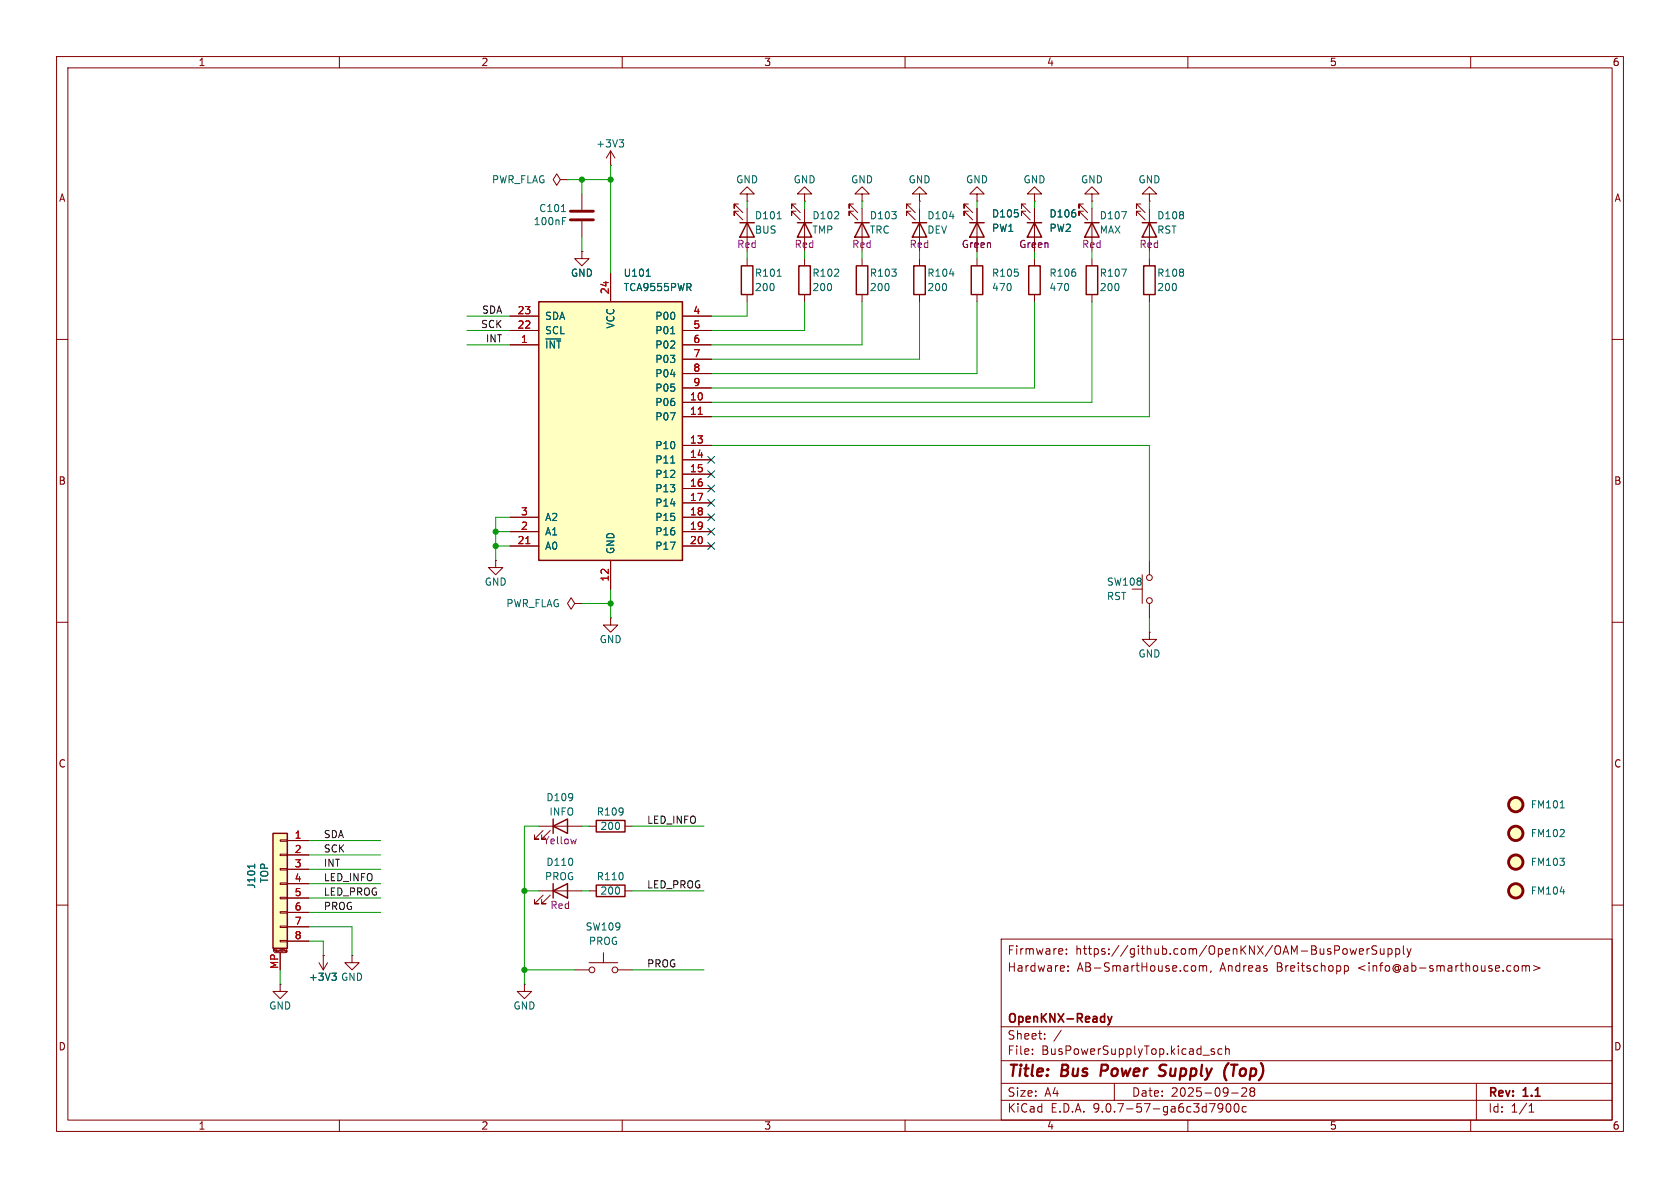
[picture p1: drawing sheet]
<svg xmlns="http://www.w3.org/2000/svg" width="297mm" height="210mm" viewBox="0 0 297 210" stroke-linecap="round" stroke-linejoin="round" font-family="sans-serif">
<g fill="none" stroke="#840000" stroke-width=".18">
<path d="M10 10h277v190h-277zM12 12h273v186h-273zM60 10v2M110 10v2M160 10v2M210 10v2M260 10v2M107.9 29.2h.1M107.9 26.7l-.7 1.2M107.9 26.7l.8 1.2M107.9 26.7v2.5M130.6 36.1h-.8v.7v-.7l1.5 1.5"/>
<path d="M130.6 37.3h-.8v.8v-.8l1.5 1.6M132.1 34.3h1.2l-1.2-1.3-1.3 1.3h1.3v1.3M132.1 35.6h.1M132.1 36.8v7.7M140.7 36.1h-.7v.7v-.7l1.5 1.5M140.7 37.3h-.7v.8v-.8l1.5 1.6M142.2 34.3h1.3l-1.3-1.3-1.2 1.3h1.2v1.3M142.2 35.6h.1M142.2 36.8v7.7M150.9 36.1h-.8v.7v-.7l1.5 1.5M150.9 37.3h-.8v.8v-.8l1.5 1.6M152.4 34.3h1.3l-1.3-1.3-1.3 1.3h1.3v1.3"/>
<path d="M152.4 35.6h.1M152.4 36.8v7.7M161 36.1h-.7v.7v-.7l1.5 1.5M161 37.3h-.7v.8v-.8l1.5 1.6M162.6 34.3h1.2l-1.2-1.3-1.3 1.3h1.3v1.3M162.6 35.6h.1M162.6 36.8v7.7M182.9 34.3h1.2l-1.2-1.3-1.3 1.3h1.3v1.3M182.9 35.6h.1M102.9 44.5v1.2h1.2l-1.2 1.3-1.3-1.3h1.3M102.9 44.5h.1M152.4 45.7v1.3"/>
<path d="M152.4 52.1v1.2M162.6 45.7v1.3M162.6 52.1v1.2M193 45.7v1.3M193 52.1v1.2M203.2 45.7v1.3M203.2 52.1v1.2M10 60h2M285 60h2M87.6 99.1v1.2h1.3l-1.3 1.3-1.2-1.3h1.2M87.6 99.1h.1M10 110h2"/>
<path d="M101.6 106.7l-.6-1-.7 1 .7 1 .6-1h1.3M102.9 106.7h.1M107.9 109.2v1.3h1.3l-1.3 1.3-1.2-1.3h1.2M107.9 109.2h.1M203.2 111.8v1.2h1.3l-1.3 1.3-1.3-1.3h1.3M203.2 111.8h.1M285 110h2M95.2 146.1h7.7M96 146.8l-1.5 1.5h.7h-.7v-.7M97.3 146.8l-1.5 1.5h.7h-.7v-.7M104.1 146.1h1.3M110.5 146.1h1.3"/>
<path d="M10 160h2M177 166h108v32h-108zM187.8 167.8l.1 .3-.7 .1M188.5 168.6v.1M188.5 167.8v.1M188.8 171.6v.1M188.8 170.8v.1M211.1 170.7l.3 .3v.4l-.3 .3M212 170.8l.5-.1 .2 .2M212 170.7v1M212.7 170.9l.2-.2 .3 .1 .1 .9M212.7 170.9v.8"/>
<path d="M214.1 171.6l-.1 .3M237.7 170.8l.4-.1 .3 .3v.4l-.2 .2h-.5M237.7 170.7v1.5M239.8 167.7l-.3 1-.3-.7-.2 .7M240.3 168.2l.7-.1v-.3l-.5-.1-.2 .2 .1 .7h.6M241.7 167.7v1M242.1 167.7l-.3 .1-.1 .2M243.4 167.3l-.6-.1-.2 .1v.5l.6 .3 .2 .3-.3 .3-.6-.1M244 167.7l.1 .9 .4 .1 .2-.1M244.7 167.7v1M245.4 167.8l.4-.1 .3 .3v.4l-.1 .2h-.6M245.4 167.7v1.5"/>
<path d="M246.7 167.8l.5-.1 .3 .3v.4l-.2 .2h-.6M246.7 167.7v1.5M248.1 167.2v1.3l.2 .2M248.7 167.7l.4 1M249.1 168.7l-.1 .4-.3 .1M249.5 167.7l-.4 1M267.8 170.8l.4-.1 .3 .3v.4l-.3 .3-.4-.1-.1-.2v-.4zM269.1 170.8l.4-.1 .2 .2M269.1 170.7v1M269.7 170.9l.3-.2 .3 .1 .1 .9M269.7 170.9v.8M271.1 170.7l1.1 .4-1.1 .5"/>
<path d="M285 160h2M60 198v2M110 198v2M160 198v2M177 194.5h108M177 191.5h108M177 187.5h108M177 181.5h108M182.5 186.3v.1M182.5 185.5v.1M184.7 183.6v.1M184.7 182.8v.1"/>
<path d="M187.6 182.1l-1.3 2M197 191.5v3M210 198v2M214.7 185.5l-.4-.1-.2 .2 .1 .2 .5 .2v.3h-.6M216 185.5l-.4-.1-.3 .3v.4l.2 .2h.5M216.2 195.7l-.3 .3h-.3l-.3-.3 .2-.5 .4-.1 .2 .1a.99 .99 0 0 1-.4 1.4h-.2M216.7 185.5l.2-.1 .3 .1 .1 .9M216.7 184.9v1.5M216.9 195.2l.2-.1a.81 .81 0 0 1 .6 .6 .81 .81 0 0 1-.3 .8l-.2 .1a.81 .81 0 0 1-.3-1.4zM217.7 193.2h1.2M218.3 195.2l.2-.1a.81 .81 0 0 1 .6 .6 .81 .81 0 0 1-.3 .8l-.1 .1a.81 .81 0 0 1-.4-1.4zM220.3 192.4v.5l-.8 .9h.9"/>
<path d="M220.3 195.7l-.4-.1-.3 .3v.4l.1 .2h.6M221 192.4v.3l.2 .2M221.2 192.9l-.2 .3v.5l.2 .1 .5-.1 .1-.2-.1-.4-.2-.2M221.2 192.9h.3M221.7 192.4l.1 .3-.3 .2M260 198v2M261 191.5v6.5M270.3 196.6h.9M270.3 195.5l.4-.4v1.5"/>
</g>
<path d="M194.8 188.2l-.3 2M205.9 190a.85 .85 0 0 1-1.1 .1M205.9 188.2l-.6 .1a.46 .46 0 0 0-.3 .5 .46 .46 0 0 0 .3 .4l.6 .2M217.2 187.9l-.1 .1M217.6 188.2h1.2M218.2 188.2l-.2 2" fill="none" stroke="#840000" stroke-width=".4"/>
<path d="M195.8 179.7l.4 1M196.6 179.7l-.4 1M196.2 180.7l-.1 .3-.3 .2" fill="none" stroke="#840000" stroke-width=".3"/>
<g fill="none" stroke="#840000" stroke-width=".25">
<path d="M130.8 39.4h2.5M132.1 39.4l1.2 2.5h-2.5zM141 39.4h2.5M142.2 39.4l1.3 2.5h-2.5zM151.1 39.4h2.6M152.4 39.4l1.3 2.5h-2.6zM161.3 39.4h2.5M162.6 39.4l1.2 2.5h-2.5zM151.4 47h2v5.1h-2zM161.5 47h2.1v5.1h-2.1zM192 47h2.1v5.1h-2.1zM202.2 47h2v5.1h-2z"/>
<path d="M97.8 146.1l2.5-1.3v2.5zM97.8 144.8v2.5M105.4 145h5.1v2.1h-5.1z"/>
</g>
<path d="M109.5 24.7h.7l-.4 .5M110 25.2l.2 .2v.3l-.2 .3M137.4 38.7h.7M167.9 38.3h.8M167.9 48.4h.8M198.3 47.6h.8l-.5 1.2M275.8 142.8h.7" fill="none" stroke="#006464" stroke-width=".18"/>
<path d="M101.9 148.3l-.3 .9" fill="none" stroke="#840084" stroke-width=".18"/>
<g fill="#ffffc2" stroke="#ffffc2" stroke-width=".18">
<circle cx="268" cy="147.3" r="1.27"/>
<circle cx="268" cy="142.2" r="1.27"/>
<circle cx="268" cy="152.4" r="1.27"/>
</g>
<g fill="none" stroke="#840000" stroke-width=".51">
<circle cx="268" cy="147.3" r="1.27"/>
<circle cx="268" cy="142.2" r="1.27"/>
<circle cx="268" cy="152.4" r="1.27"/>
</g>
<path d="M95.2 53.3h25.4v45.8h-25.4z" fill="#ffffc2"/>
<path d="M95.2 53.3h25.4v45.8h-25.4zM131.1 47h2v5.1h-2zM141.2 47h2.1v5.1h-2.1zM97.8 157.5l2.5-1.3v2.6zM97.8 156.2v2.6M105.4 156.5h5.1v2h-5.1z" fill="none" stroke="#840000" stroke-width=".25"/>
<g fill="none" stroke="#840000" stroke-width=".18">
<path d="M99.1 31.8l-.7-1.1-.6 1.1 .6 1 .7-1h1.2M100.3 31.8h.1M102.9 34.3v2.8M102.9 39.1v2.8M203.2 34.3h1.3l-1.3-1.3-1.3 1.3h1.3v1.3M203.2 35.6h.1M90.2 55.9h5M90.2 58.4h5M107.9 48.3v5M120.6 55.9h5.1M120.6 58.4h5.1M132.1 45.7v1.3"/>
<path d="M132.1 52.1v1.2M142.2 45.7v1.3M142.2 52.1v1.2M90.2 61h5M120.6 61h5.1M120.6 63.5h5.1M120.6 66h5.1M120.6 68.6h5.1M120.6 71.1h5.1M120.6 73.7h5.1M120.6 78.7h5.1M90.2 91.4h5"/>
<path d="M90.2 94h5M90.2 96.5h5M107.9 99.1v5M120.6 91.4h5.1M120.6 94h5.1M120.6 96.5h5.1M120.6 81.3h5.1M120.6 83.8h5.1M120.6 86.4h5.1M120.6 88.9h5.1M95.2 157.5h7.7M96 158.2l-1.5 1.6h.7h-.7v-.8"/>
<path d="M97.3 158.2l-1.5 1.6h.7h-.7v-.8M104.1 157.5h1.3M110.5 157.5h1.3M92.7 174v1.3h1.3l-1.3 1.2-1.3-1.2h1.3M92.7 174h.1M101.6 171.5h2.5M104.1 170.2h5.1M106.7 168.4v1.8M109.2 171.5h2.6"/>
<circle cx="104.6" cy="171.5" r=".51"/>
<circle cx="108.7" cy="171.5" r=".51"/>
</g>
<path d="M123.4 73.2h.8M93 96.1h.7" fill="none" stroke="#a90000" stroke-width=".18"/>
<path d="M99.3 37.4h.7M99.4 39.1h.5M99.4 38.5h.6M114.2 48.8h.8M118.6 59h.7M137.4 48.8h.7M118.6 81.9h.7" fill="none" stroke="#006464" stroke-width=".18"/>
<path d="M100.8 37.3h4.1M100.8 38.9h4.1" fill="none" stroke="#840000" stroke-width=".51"/>
<path d="M48.3 147.3h2.5v20.3h-2.5z" fill="#ffffc2"/>
<path d="M171.4 39.4h2.6M172.7 39.4l1.3 2.5h-2.6zM181.6 39.4h2.5M182.9 39.4l1.2 2.5h-2.5zM191.8 39.4h2.5M193 39.4l1.3 2.5h-2.5zM201.9 39.4h2.6M203.2 39.4l1.3 2.5h-2.6zM171.7 47h2v5.1h-2zM181.9 47h2v5.1h-2zM48.3 147.3h2.5v20.3h-2.5z" fill="none" stroke="#840000" stroke-width=".25"/>
<g fill="none" stroke="#840000" stroke-width=".18">
<path d="M171.2 36.1h-.8v.7v-.7l1.6 1.5M171.2 37.3h-.8v.8v-.8l1.6 1.6M172.7 34.3h1.3l-1.3-1.3-1.3 1.3h1.3v1.3M172.7 35.6h.1M172.7 36.8v7.7M181.4 36.1h-.8v.7v-.7l1.5 1.5M181.4 37.3h-.8v.8v-.8l1.5 1.6M182.9 36.8v7.7M191.5 36.1h-.7v.7v-.7l1.5 1.5M191.5 37.3h-.7v.8v-.8l1.5 1.6M193 34.3h1.3l-1.3-1.3-1.2 1.3h1.2v1.3M193 35.6h.1"/>
<path d="M193 36.8v7.7M201.7 36.1h-.8v.7v-.7l1.5 1.5M201.7 37.3h-.8v.8v-.8l1.5 1.6M203.2 36.8v7.7M90.2 55.9h5M90.2 58.4h5M102.9 44.5h.1M107.9 48.3v5M120.6 55.9h5.1M120.6 58.4h5.1M172.7 45.7v1.3M172.7 52.1v1.2"/>
<path d="M182.9 45.7v1.3M182.9 52.1v1.2M90.2 61h5M120.6 61h5.1M120.6 63.5h5.1M120.6 66h5.1M120.6 68.6h5.1M120.6 71.1h5.1M120.6 73.7h5.1M120.6 78.7h5.1M90.2 91.4h5M90.2 94h5"/>
<path d="M90.2 96.5h5M107.9 99.1v5M120.6 91.4h5.1M120.6 94h5.1M120.6 96.5h5.1M120.6 81.3h5.1M120.6 83.8h5.1M120.6 86.4h5.1M120.6 88.9h5.1M203.2 99.1v2.5M201.9 101.6v5.1M203.2 106.7v2.5"/>
<path d="M49.5 148.5h1.3v.2h-1.3zM49.5 151h1.3v.3h-1.3zM49.5 153.5h1.3v.3h-1.3zM49.5 156.1h1.3v.2h-1.3zM49.5 158.6h1.3v.3h-1.3zM50.8 148.6h3.8M50.8 151.1h3.8M50.8 153.7h3.8M50.8 156.2h3.8M50.8 158.8h3.8M48.3 168.2v-.4l.2 .3 .1-.3v.4M48.5 168.4h2"/>
<path d="M49.5 161.2h1.3v.2h-1.3zM49.5 163.7h1.3v.3h-1.3zM49.5 166.2h1.3v.3h-1.3zM49.5 174v1.3h1.3l-1.3 1.2-1.2-1.2h1.2M49.5 174h.1M49.5 168.4v3.1M49.8 167.8v.3M50 167.8h.1M50.6 168.2v-.2l.1-.1v.4M50.6 168.3h.1M50.6 168.2h.1M50.7 168.3h.1"/>
<path d="M50.8 161.3h3.8M50.8 163.8h3.8M50.8 166.4h3.8M56.4 170.2l.7 1.3M57.1 168.9h.1M57.1 168.9v2.6M57.9 170.2l-.8 1.3M62.2 168.9v1.3h1.3l-1.3 1.3-1.2-1.3h1.2M62.2 168.9h.1"/>
<circle cx="203.2" cy="102.1" r=".51"/>
<circle cx="203.2" cy="106.2" r=".51"/>
</g>
<path d="M198.3 37.4h.8l-.5 1.3M114.2 48.8h.8M118.6 59h.7M118.6 81.9h.7M45 152.8v.7M275.8 157.6h.8M58.7 172h.7l-.4 .5M59.2 172.5l.2 .3v.3l-.2 .2" fill="none" stroke="#006464" stroke-width=".18"/>
<circle cx="268" cy="157.5" r="1.27" fill="#ffffc2" stroke="#ffffc2" stroke-width=".18"/>
<circle cx="268" cy="157.5" r="1.27" fill="none" stroke="#840000" stroke-width=".51"/>
<g fill="none" stroke="#009600" stroke-width=".18">
<path d="M100.3 31.8h7.6M102.9 31.8v2.5M107.9 29.2v19.1M132.1 35.6v1.2M142.2 35.6v1.2M152.4 35.6v1.2M162.6 35.6v1.2M172.7 35.6v1.2M182.9 35.6v1.2M193 35.6v1.2M203.2 35.6v1.2M82.5 58.4h7.7"/>
<path d="M82.5 55.9h7.7M102.9 41.9v2.6M132.1 53.3v2.6h-6.4M132.1 44.5v1.2M142.2 53.3v5.1h-16.5M142.2 44.5v1.2M152.4 53.3v7.7h-26.7M152.4 44.5v1.2M162.6 53.3v10.2h-36.9M162.6 44.5v1.2M172.7 53.3v12.7h-47M172.7 44.5v1.2"/>
<path d="M182.9 53.3v15.3h-57.2M182.9 44.5v1.2M193 53.3v17.8h-67.3M193 44.5v1.2M203.2 53.3v20.4h-77.5M203.2 44.5v1.2M82.5 61h7.7M125.7 78.7h77.5v20.4M87.6 96.5h2.6M87.6 94h2.6M90.2 91.4h-2.6v7.7M102.9 106.7h5"/>
<path d="M107.9 104.1v5.1M203.2 109.2v2.6M54.6 153.7h12.7M54.6 156.2h12.7M54.6 158.8h12.7M54.6 151.1h12.7M54.6 148.6h12.7M92.7 157.5h2.5M95.2 146.1h-2.5v27.9M102.9 157.5h1.2M102.9 146.1h1.2M111.8 157.5h12.7"/>
<path d="M111.8 146.1h12.7M49.5 171.5v2.5M54.6 161.3h12.7M54.6 163.8h7.6v5.1M54.6 166.4h2.5v2.5M92.7 171.5h8.9M111.8 171.5h12.7"/>
</g>
<g fill="none" stroke="#000084" stroke-width=".18">
<path d="M125.1 93.4l1.2 1.2M125.1 80.7l1.2 1.2M125.1 95.9l1.2 1.2M125.1 85.8l1.2 1.2M125.1 90.8l1.2 1.2M125.1 88.3l1.2 1.2M125.1 83.2l1.2 1.2M126.3 93.4l-1.2 1.2M126.3 80.7l-1.2 1.2M126.3 95.9l-1.2 1.2M126.3 85.8l-1.2 1.2M126.3 90.8l-1.2 1.2"/>
<path d="M126.3 88.3l-1.2 1.2M126.3 83.2l-1.2 1.2"/>
</g>
<path d="M123.4 73.2h.8M93 96.1h.7" fill="none" stroke="#a90000" stroke-width=".18"/>
<g fill="#009600" stroke="#009600" stroke-width=".18">
<circle cx="107.9" cy="106.7" r=".46"/>
<circle cx="92.7" cy="171.5" r=".46"/>
<circle cx="107.9" cy="31.8" r=".46"/>
<circle cx="102.9" cy="31.8" r=".46"/>
<circle cx="87.6" cy="94" r=".46"/>
<circle cx="87.6" cy="96.5" r=".46"/>
<circle cx="92.7" cy="157.5" r=".46"/>
</g>
<g font-size="2.8" fill="#840000">
<text x="178" y="190.9">Title:</text>
<text x="187.7" y="190.9">Bus</text>
<text x="195.4" y="190.9">Power</text>
<text x="206.6" y="190.9">Supply</text>
<text x="218.8" y="190.9">(Top)</text>
</g>
<g font-size="2.1" fill="#840000">
<text x="178" y="172">Hardware:</text>
<text x="178" y="169">Firmware:</text>
<text x="190.1" y="169">https://github.com/OpenKNX/OAM-BusPowerSupply</text>
<text x="190.4" y="172">AB-SmartHouse.com,</text>
<text x="215.7" y="172">Andreas</text>
<text x="225.8" y="172">Breitschopp</text>
<text x="240.3" y="172">&lt;info@ab-smarthouse.com&gt;</text>
<text x="178" y="184">Sheet:</text>
<text x="178" y="181.2">OpenKNX-Ready</text>
<text x="178" y="186.7">File:</text>
<text x="184.1" y="186.7">BusPowerSupplyTop.kicad_sch</text>
<text x="178" y="196.9">KiCad</text>
<text x="178" y="194.1">Size:</text>
<text x="184.7" y="194.1">A4</text>
<text x="185.7" y="196.9">E.D.A.</text>
<text x="193.3" y="196.9">9.0.7-57-ga6c3d7900c</text>
<text x="200" y="194.1">Date:</text>
<text x="207" y="194.1">2025-09-28</text>
<text x="263" y="194.3">Rev:</text>
<text x="263" y="196.9">Id:</text>
<text x="267.1" y="196.9">1/1</text>
<text x="269.4" y="194.3">1.1</text>
</g>
<g font-size="1.8" fill="#840000">
<text x="35" y="11.9">1</text>
<text x="85" y="11.9">2</text>
<text x="135" y="11.9">3</text>
<text x="185" y="11.9">4</text>
<text x="235" y="11.9">5</text>
<text x="285" y="11.9">6</text>
<text x="10.3" y="35.9">A</text>
<text x="285.3" y="35.9">A</text>
<text x="10.3" y="85.9">B</text>
<text x="285.3" y="85.9">B</text>
<text x="10.3" y="135.9">C</text>
<text x="285.3" y="135.9">C</text>
<text x="10.3" y="185.9">D</text>
<text x="285.3" y="185.9">D</text>
<text x="35" y="199.9">1</text>
<text x="85" y="199.9">2</text>
<text x="135" y="199.9">3</text>
<text x="185" y="199.9">4</text>
<text x="235" y="199.9">5</text>
<text x="285" y="199.9">6</text>
</g>
<g font-size="1.8" fill="#006464">
<text x="105.3" y="26.3">+3V3</text>
<text x="86.9" y="32.6">PWR_FLAG</text>
<text x="130" y="32.6">GND</text>
<text x="140.2" y="32.6">GND</text>
<text x="150.4" y="32.6">GND</text>
<text x="160.5" y="32.6">GND</text>
<text x="170.7" y="32.6">GND</text>
<text x="180.8" y="32.6">GND</text>
<text x="191" y="32.6">GND</text>
<text x="201.2" y="32.6">GND</text>
<text x="94.3" y="40">100nF</text>
<text x="95.2" y="37.7">C101</text>
<text x="133.4" y="39">D101</text>
<text x="133.4" y="41.5">BUS</text>
<text x="143.5" y="39">D102</text>
<text x="143.5" y="41.5">TMP</text>
<text x="153.7" y="39">D103</text>
<text x="153.7" y="41.5">TRC</text>
<text x="163.8" y="39">D104</text>
<text x="163.8" y="41.5">DEV</text>
<text x="175.3" y="38.6">D105</text>
<text x="175.3" y="41.2">PW1</text>
<text x="185.4" y="38.6">D106</text>
<text x="185.4" y="41.2">PW2</text>
<text x="194.3" y="39">D107</text>
<text x="194.3" y="41.5">MAX</text>
<text x="204.5" y="39">D108</text>
<text x="204.5" y="41.5">RST</text>
<text x="100.8" y="49.1">GND</text>
<text x="110.2" y="49.1">U101</text>
<text x="110.2" y="51.7">TCA9555PWR</text>
<text x="133.4" y="49.1">R101</text>
<text x="133.4" y="51.7">200</text>
<text x="143.5" y="49.1">R102</text>
<text x="143.5" y="51.7">200</text>
<text x="153.7" y="49.1">R103</text>
<text x="153.7" y="51.7">200</text>
<text x="163.8" y="49.1">R104</text>
<text x="163.8" y="51.7">200</text>
<text x="175.3" y="49.1">R105</text>
<text x="175.3" y="51.7">470</text>
<text x="185.4" y="49.1">R106</text>
<text x="185.4" y="51.7">470</text>
<text x="194.3" y="49.1">R107</text>
<text x="194.3" y="51.7">200</text>
<text x="204.5" y="49.1">R108</text>
<text x="204.5" y="51.7">200</text>
<text x="96.3" y="56.7">SDA</text>
<text x="96.3" y="59.3">SCL</text>
<text x="108.8" y="58.2" transform="rotate(-90 108.8 58.2)">VCC</text>
<text x="115.7" y="56.7">P00</text>
<text x="115.7" y="59.3">P01</text>
<text x="96.3" y="61.8">~{INT}</text>
<text x="115.7" y="61.8">P02</text>
<text x="115.7" y="64.4">P03</text>
<text x="115.7" y="66.9">P04</text>
<text x="115.7" y="69.4">P05</text>
<text x="115.7" y="72">P06</text>
<text x="115.7" y="74.5">P07</text>
<text x="115.7" y="79.6">P10</text>
<text x="115.7" y="82.1">P11</text>
<text x="115.7" y="84.7">P12</text>
<text x="115.7" y="87.2">P13</text>
<text x="115.7" y="89.8">P14</text>
<text x="96.3" y="92.3">A2</text>
<text x="96.3" y="94.8">A1</text>
<text x="115.7" y="92.3">P15</text>
<text x="115.7" y="94.8">P16</text>
<text x="96.3" y="97.4">A0</text>
<text x="108.8" y="98" transform="rotate(-90 108.8 98)">GND</text>
<text x="115.7" y="97.4">P17</text>
<text x="85.6" y="103.7">GND</text>
<text x="89.4" y="107.5">PWR_FLAG</text>
<text x="195.6" y="106.3">RST</text>
<text x="195.6" y="103.7">SW108</text>
<text x="105.9" y="113.9">GND</text>
<text x="201.2" y="116.4">GND</text>
<text x="96.5" y="141.8">D109</text>
<text x="270.5" y="143.1">FM101</text>
<text x="97" y="144.4">INFO</text>
<text x="105.4" y="144.4">R109</text>
<text x="106" y="146.9">200</text>
<text x="270.5" y="148.2">FM102</text>
<text x="96.2" y="155.8">PROG</text>
<text x="96.5" y="153.3">D110</text>
<text x="105.4" y="155.8">R110</text>
<text x="270.5" y="153.3">FM103</text>
<text x="45.3" y="157.2" transform="rotate(-90 45.3 157.2)">J101</text>
<text x="47.6" y="156.2" transform="rotate(-90 47.6 156.2)">TOP</text>
<text x="106" y="158.3">200</text>
<text x="270.5" y="158.3">FM104</text>
<text x="103.4" y="164.7">SW109</text>
<text x="104" y="167.2">PROG</text>
<text x="54.5" y="173.6">+3V3</text>
<text x="60.2" y="173.6">GND</text>
<text x="47.5" y="178.7">GND</text>
<text x="90.7" y="178.7">GND</text>
</g>
<g font-size="1.8" fill="#840084">
<text x="130.2" y="44">Red</text>
<text x="140.4" y="44">Red</text>
<text x="150.5" y="44">Red</text>
<text x="160.7" y="44">Red</text>
<text x="169.9" y="44">Green</text>
<text x="180.1" y="44">Green</text>
<text x="191.2" y="44">Red</text>
<text x="201.3" y="44">Red</text>
<text x="96" y="149.5">Yellow</text>
<text x="97.2" y="160.9">Red</text>
</g>
<g font-size="1.8" fill="#a90000">
<text x="107.7" y="52.1" transform="rotate(-90 107.7 52.1)">24</text>
<text x="91.4" y="55.6">23</text>
<text x="91.4" y="58.2">22</text>
<text x="122.5" y="55.6">4</text>
<text x="122.5" y="58.2">5</text>
<text x="92" y="60.7">1</text>
<text x="122.5" y="60.7">6</text>
<text x="122.5" y="63.2">7</text>
<text x="122.5" y="65.8">8</text>
<text x="121.9" y="70.9">10</text>
<text x="122.5" y="68.3">9</text>
<text x="121.9" y="73.4">11</text>
<text x="121.9" y="78.5">13</text>
<text x="121.9" y="81">14</text>
<text x="121.9" y="83.6">15</text>
<text x="121.9" y="86.1">16</text>
<text x="121.9" y="88.6">17</text>
<text x="92" y="91.2">3</text>
<text x="92" y="93.7">2</text>
<text x="121.9" y="91.2">18</text>
<text x="121.9" y="93.7">19</text>
<text x="91.4" y="96.3">21</text>
<text x="121.9" y="96.3">20</text>
<text x="107.7" y="102.9" transform="rotate(-90 107.7 102.9)">12</text>
<text x="52" y="148.3">1</text>
<text x="52" y="150.9">2</text>
<text x="52" y="153.4">3</text>
<text x="52" y="156">4</text>
<text x="52" y="158.5">5</text>
<text x="52" y="161">6</text>
<text x="52" y="163.6">7</text>
<text x="52" y="166.1">8</text>
<text x="49.3" y="171.4" transform="rotate(-90 49.3 171.4)">MP</text>
</g>
<g font-size="1.8" fill="#0f0f0f">
<text x="84.9" y="58.1">SCK</text>
<text x="85.1" y="55.5">SDA</text>
<text x="85.8" y="60.6">INT</text>
<text x="57.1" y="148.2">SDA</text>
<text x="114.3" y="145.7">LED_INFO</text>
<text x="57.1" y="155.9">LED_INFO</text>
<text x="57.1" y="153.3">INT</text>
<text x="57.1" y="150.8">SCK</text>
<text x="57.1" y="160.9">PROG</text>
<text x="57.1" y="158.4">LED_PROG</text>
<text x="114.3" y="157.1">LED_PROG</text>
<text x="114.3" y="171.1">PROG</text>
</g>
<text font-size=".5" fill="#840000" x="48.1" y="168.4">Mounting</text>
</svg>
